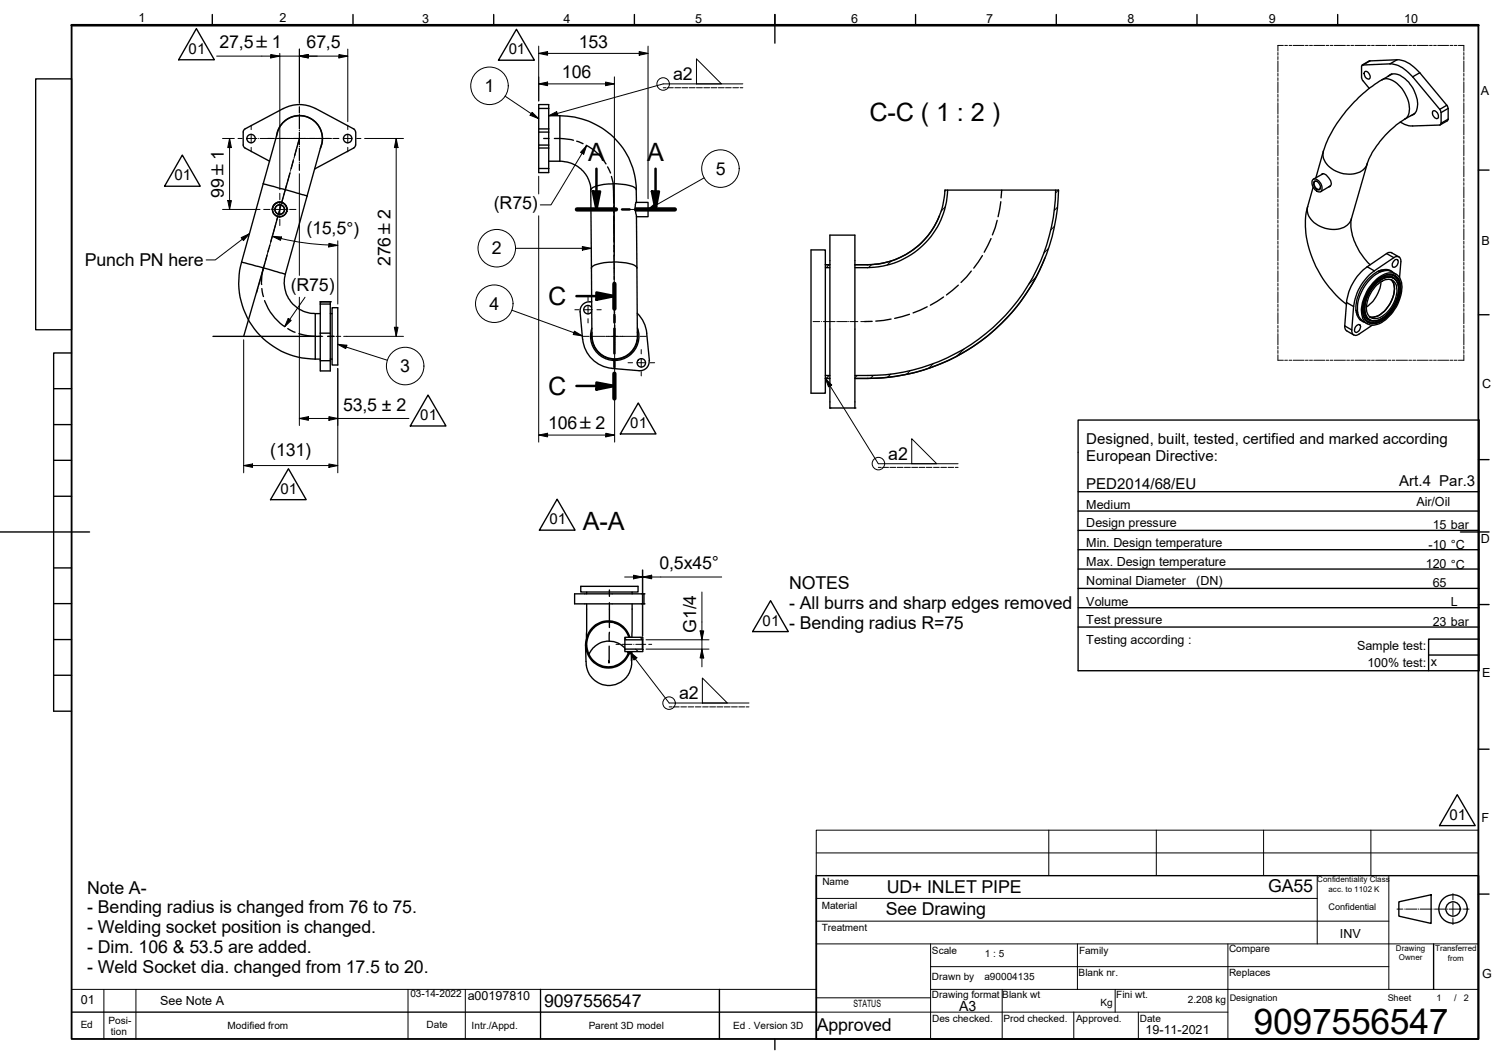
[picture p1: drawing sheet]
<svg xmlns="http://www.w3.org/2000/svg" width="420mm" height="297mm" viewBox="0 0 420 297" stroke-linecap="round" stroke-linejoin="round" font-family="sans-serif">
<!-- layer: Hatch -->
<g fill="none" stroke="#000" stroke-width=".28">
<path d="M264 57.8l-1.1 1.2M264.2 53.1l-.3 .4M295.4 57.8l-.9 1M295.7 53.1l-.8 .8M231.6 73.9l-.8 .8M239 73.9l-.2 .1M243.5 73.8l-.8 .9M249 72.8l-1.2 1.2M289.5 77.3l-2.1 2.1M292.9 69.4l-1.3 1.3M294.6 63.2l-1.1 1M269.4 97.3l-2.1 2.1"/>
<path d="M231.6 104.8l-.8 .8M239.5 104.8l-.7 .7M244 104.8l-.9 .8M248.9 104.4l-1 .9M254.3 103.4l-1.1 1.1M260.7 101.5l-1.2 1.3M165.5 175.7l-1.2 1.1M167.2 174l-1.4 1.4M172 173.7l-.3 .3M174.6 178.2l.4 .4M174.6 175.6l-.2 .2M178.8 177.9l.7 .7"/>
<path d="M164.1 181.5l-.2 .3M165.8 184.4l-.3 .2M168.7 186l-.3 .3M177.5 181.2l.8 .7"/>
</g>
<!-- layer: Visible Edges(Atlas Copco) -->
<g fill="none" stroke="#000" stroke-width=".38">
<path d="M380.6 18.1l1.9-1.1 7.8-.3a8.9 8.9 0 0 1 6.3 3.6l7.8 9.5 .1 3.7-.1 .2-2.1 1.1M381.3 20a1.33 1.33 0 0 1 1.2 .7 1.33 1.33 0 0 1 0 1.4 1.43 1.43 0 0 1-1.2-2.1zM77.2 38.1a6.4 6.4 0 0 1 8.2-5.6 6.4 6.4 0 0 1 4.1 9M79.2 30.3l-11 5.8-.3 .7v3.7M79.2 30.3a9.5 9.5 0 0 1 8.9 0M88.1 30.3l10.7 5.7 .4 .3 .1 .5M99.4 36.9v3.6M150.5 29.2h2.8v19h-2.8zM153.3 32.3a27 27 0 0 1 11.2 1.5 20.8 20.8 0 0 1 13.2 19.1l.1 3.5a6.2 6.2 0 0 0 0 4l.3 33.4M382.5 24.7l-1.9-2.4-.2-.5v-3.4l.2-.3 7.7-.3a8.9 8.9 0 0 1 6.4 3.6l7.6 9.3 .3 .7v3l-.4 .5-8.1 .3-1.7-.5-1.2-.6M387.7 21.3a3.2 3.2 0 0 1 4.3 .3 9.6 9.6 0 0 1 3.9 8.5l-.2 .9-.5 .7-1.1 .6M388.7 20.7v.1"/>
<path d="M388.9 20.7l-2.8 1.6a38.5 38.5 0 0 0-16.4 19.9l-2.1 7.4M395.1 31.7h.1M395.2 31.7l-2.8 1.6a26.2 26.2 0 0 0-10.4 12.4l-4.5 15.4a15.4 15.4 0 0 0 5.3 12.8M400.2 31.1a1.24 1.24 0 0 1 1.6 1.5v.2a.86 .86 0 0 1-.9 .2 .86 .86 0 0 1-.5-.7zM67.9 40.5l.2 .5 .4 .3 6.8 3.7M76.1 58.5a2.06 2.06 0 0 1 2-2.1 2.06 2.06 0 0 1 2.1 2.1M99.3 40.5l-.1 .5-.4 .3-10.9 5.9M153.3 45h3.1a8.5 8.5 0 0 1 8.6 8.1l.4 40.8M177.7 56.5h3.3v4h-3.2M264.7 53.1a22.5 22.5 0 0 1-22.4 21.6h-3.5M294.9 53.1a52.8 52.8 0 0 1-56.1 51.7M366.7 50.2a1.51 1.51 0 0 1 2.2 1 1.95 1.95 0 0 1 0 2.3 2.43 2.43 0 0 1-2.2-3.3z"/>
<path d="M366.8 52.2l-1.5 5.4a24.3 24.3 0 0 0 2.8 17.7 28.9 28.9 0 0 0 8.1 9.6M367.2 50.6a1.57 1.57 0 0 1 1.4 2.4 1.65 1.65 0 0 1-1.4-2.4zM368 50.7a.66 .66 0 0 0-.9 .1 .66 .66 0 0 0 .1 .9 1.14 1.14 0 0 0 1.5 1l.2-.4M369.2 48.7a1.04 1.04 0 0 1 1.6 .5 2.08 2.08 0 0 1 .8 2.7l-.4 .3M369.5 48.5l-.1 .1M369.6 48.5l-2.7 1.5M371.4 52.1h.1M371.6 51.9l-2.7 1.6M226.6 69.8h4v40h-4zM230.6 73.9h1.2M230.6 74.7h1.2M231.8 65.6h7v48.3h-7z"/>
<path d="M238.8 73.9h3.5M242.3 73.9a21.6 21.6 0 0 0 21.7-20.8h31.7a53.5 53.5 0 0 1-53.4 52.5M262.4 60.2a21.6 21.6 0 0 1-20.1 13.7M291.9 72a53.4 53.4 0 0 1-49.6 33.6M383.5 79a6.4 6.4 0 0 1 5.9-2.7 3.9 3.9 0 0 1 2.2 4.5 12.2 12.2 0 0 1-6.8 9.7 3.2 3.2 0 0 1-4.4-3.3 12.4 12.4 0 0 1 3.1-8.2zM384.6 79.6a3.9 3.9 0 0 1 4.5-1.3 4.3 4.3 0 0 1 .9 4.7 7.9 7.9 0 0 1-5.7 5.9 2.63 2.63 0 0 1-2.5-3.4 10 10 0 0 1 2.8-5.9zM385.1 75.7h.9M385.2 75.7l.4 .2M385.6 75.5l1 .1M388 75.4l.2 .2M388.6 78.1a5.2 5.2 0 0 1 0 6.1 7.4 7.4 0 0 1-5.1 4.4l-.8-.2M389.1 76.1a4 4 0 0 0-5.4 .5 12.1 12.1 0 0 0-4.7 10.9l.9 1.8 1.2 .6"/>
<path d="M389.2 77.6a3.8 3.8 0 0 1 1.5 4.2 10.1 10.1 0 0 1-6.1 7.7l-.9 .1-1.2-.4M389.4 72.9a.67 .67 0 0 1 1-.4 .67 .67 0 0 1 .1 1 .98 .98 0 0 1-1.5 .8l-.1-.7zM389.7 76.9a5.3 5.3 0 0 0-5.8 2.1 10.1 10.1 0 0 0-2.8 9.6l1.1 1.4M390 76.6a4.4 4.4 0 0 0-5.7 0 12 12 0 0 0-4.9 11.3l1.1 1.6 1.5 .9M390.8 71.7l-2.2-1.2h-.6l-6 4a14.6 14.6 0 0 0-5.8 9.9l-.5 7.2 .3 .7 2.2 1.2M391 77.6l.4-4.5a1.17 1.17 0 0 0-.6-1.4 1.17 1.17 0 0 0-1.4 .2l-5.5 3.7a14.6 14.6 0 0 0-5.8 10l-.5 6.5a1.19 1.19 0 0 0 .6 1.4 1.19 1.19 0 0 0 1.5-.2l3.6-2.5M89.5 87.6a9.3 9.3 0 0 1-7.7-2.7 9 9 0 0 1-2.1-8.3l10.1-36.2a6.4 6.4 0 0 0-4.4-7.9 6.4 6.4 0 0 0-7.9 4.5l-10 36.1a21.4 21.4 0 0 0 22 27.2M89.5 84.3h2.8v19.3h-2.8zM92.3 87.6h.5M92.8 85.9h1.6v16h-1.6zM162.1 87l.7 7.7M162.8 94.7a9 9 0 0 0 8.1 8.1"/>
<path d="M165.3 85.8a1.17 1.17 0 0 0-1.8-.3 1.17 1.17 0 0 0 0 1.8 1.17 1.17 0 0 0 1.8-.3M165.3 84.3a2.68 2.68 0 0 0-3.2 2.8M178 87.5a9 9 0 0 1 2.7 5.5l.7 7.7M178.1 93.8a6.3 6.3 0 0 1-6.3 6.4 6.3 6.3 0 0 1-6.4-6.3M178.1 92.7a6.4 6.4 0 0 1-6.3 7.6 6.4 6.4 0 0 1-6.4-7.5M178.1 91.5a6.8 6.8 0 0 1-6.3 9.1 6.8 6.8 0 0 1-6.4-9M378.8 86.6l.5 .7M378.8 91a.67 .67 0 0 1 1-.4 .67 .67 0 0 1 .2 1.1 1.04 1.04 0 0 1-1.5 .9v-1zM378.8 86.7l.4 .2M378.9 87.2l.6 .7M380 89.3h.3M92.3 100.3h.5"/>
<path d="M181.3 100.7a2.57 2.57 0 0 1-2.7 2.8l-7.7-.6M230.6 104.8h1.2M230.6 105.6h1.2M238.8 105.6h3.5M160.5 165.8h19.4v2.8h-19.4zM162.2 163.7h16v1.6h-16zM163.9 168.6l-.1 9.4M163.9 165.3v.5M165.4 175.4a6.2 6.2 0 0 1 10.6 2.4h-.4a6.1 6.1 0 0 0-7.8-3.8 6.1 6.1 0 0 0-3.5 8 5.9 5.9 0 0 0 5.7 4.2 5.9 5.9 0 0 0 5.6-4.2h.4a6.4 6.4 0 0 1-8.5 4 6.4 6.4 0 0 1-3.3-8.8zM174.6 177.9h5v.6l-5 .1zM174.6 178.6v2.6M175.6 177.8v.1"/>
<path d="M176 177.8v.1M176.6 168.6l-.1 9.3M176.6 165.3v.5M179.5 178.6v2.6M179.6 178.5v2.8M163.6 180.1l.2 5.8a6.4 6.4 0 0 0 7.3 5.4 6.4 6.4 0 0 0 5.4-7.2v-2.2M174.6 181.2h4.9l.1 .7h-5zM174.6 181a6 6 0 0 0-10.1 1.7M175.3 181.9l.2 .5M175.7 181.9l-.1 .1M176 181.9v.1M176.3 181.9l.1 2.6"/>
<circle cx="70.1" cy="38.7" r="1.17"/>
<circle cx="97.1" cy="38.7" r="1.17"/>
<circle cx="78.1" cy="58.5" r="2"/>
<circle cx="78.1" cy="58.5" r="1.3"/>
<circle cx="78.1" cy="58.5" r="1.37"/>
<circle cx="78.2" cy="58.4" r="2.06"/>
<circle cx="179.2" cy="101.3" r="1.17"/>
</g>
<!-- layer: Visible Tangent Edges(Atlas Copco) -->
<g fill="none" stroke="#000" stroke-width=".38">
<path d="M382.7 17l-2 1.1M390.3 16.7l-2 1.1M150.5 30.3h2.8M150.5 36h2.8M150.5 36.9h2.8M156.4 32.3v12.7M386.1 22.3a4.4 4.4 0 0 1 5.1 1.9 8.1 8.1 0 0 1 2.1 8.2l-.9 .9M396.6 20.3l-1.9 1.1M404.2 29.4l-2 1.1M404.6 33.3l-2 1.1M404.6 30.3l-2 1.1M73.5 51.3l12.3 3.4"/>
<path d="M150.5 47h2.8M150.5 40.5h2.8M150.5 41.3h2.8M177.7 52.9a2.73 2.73 0 0 0-2.4-1.2 16.6 16.6 0 0 0-9.9 .8l-.4 .6M365.3 57.6a5.2 5.2 0 0 0 3.6 5.6 6.7 6.7 0 0 0 8.2-1.1l.4-1M369.7 42.2a5.2 5.2 0 0 0 3.6 5.6 7.1 7.1 0 0 0 7.9-.8l.8-1.3M67.5 73.1l12.2 3.5M177.9 74.8a2.73 2.73 0 0 0-2.4-1.3 16.7 16.7 0 0 0-10 .8l-.3 .6M382 74.5l1.9 1.1M383.5 79.4a5.9 5.9 0 0 1 5.7-2.6 3.6 3.6 0 0 1 2.1 4.3 11.5 11.5 0 0 1-6.3 9 3.1 3.1 0 0 1-4.3-3.3 11.5 11.5 0 0 1 2.8-7.4zM384.3 79.4a4.4 4.4 0 0 1 5.1-1.6 4.5 4.5 0 0 1 1.1 4.9 9.6 9.6 0 0 1-5.8 6.8 2.57 2.57 0 0 1-3.4-2.8 10 10 0 0 1 3-7.3zM385.8 78.7a9.5 9.5 0 0 1-4.1 7"/>
<path d="M387.3 70.8l2.1 1.1M388.1 76.6a3.4 3.4 0 0 1 2.7 4.5l-.2 1.2-.7 2.1M389.2 77.6a4.2 4.2 0 0 0-4.8 1.3 10 10 0 0 0-3.2 8.5l.6 1.2 .7 .6M389.3 77.6a4.6 4.6 0 0 0-5.2 2 9.2 9.2 0 0 0-2.6 8.3l.5 .8 .7 .6M389.6 76.9a4.6 4.6 0 0 1 1.4 4.9 11 11 0 0 1-6.6 8.3l-1 .1-1.3-.3M389.7 76.9a4.4 4.4 0 0 1 1.5 4.9 11 11 0 0 1-6.7 8.4l-1.5 .1-.8-.3M390.1 78.5a2.69 2.69 0 0 0-3.8-1.2l-2.1 1.4-1.3 1.6M88.1 87.6v12.7M89.5 93h2.8M89.5 84.9h2.8M89.5 84.3h2.8M375.7 91l1.9 1.1"/>
<path d="M376.2 84.4l1.9 1.2M381.7 82.3a6.2 6.2 0 0 0 .1 6.6l1 .6 .9 .1M388.7 86.4a6.7 6.7 0 0 1-5.9 3.5l-.8-.3-.9-.9M89.5 100.7h2.8"/>
</g>
<!-- layer: Visible Edges(Atlas Copco) -->
<g fill="#000">
<circle cx="89.5" cy="84.3" r=".19"/>
<circle cx="92.3" cy="84.3" r=".19"/>
<circle cx="231.8" cy="113.9" r=".19"/>
<circle cx="238.8" cy="113.9" r=".19"/>
<circle cx="179.9" cy="168.6" r=".19"/>
<circle cx="179.9" cy="165.8" r=".19"/>
</g>
<!-- layer: Section View Lines(Atlas Copco) -->
<g fill="none" stroke="#000" stroke-width=".7">
<path d="M161.2 58.5h10.9M165.6 53.5h2l-1 5zM166.6 47.1v11.4M173.8 58.5h2.1M177.7 58.5h10.8M182.1 53.5h2l-1 5zM183.1 47.1v11.4M171.6 79.2v7M161 82.7h10.6M166.6 81.6l5 1.1-5 1zM171.6 87.9v2.1M171.6 91.7v7"/>
<path d="M161 107.7h10.6M166.6 106.8l5 .9-5 1.1zM171.6 100.4v2.1M171.6 104.3v6.9"/>
</g>
<path d="M161.2 58.5h10.9M177.7 58.5h10.8M171.6 79.2v7M171.6 104.3v6.9" fill="none" stroke="#000" stroke-width="1.2"/>
<g fill="#000">
<path d="M165.6 53.5h2l-1 5z" fill-rule="evenodd"/>
<path d="M182.1 53.5h2l-1 5z" fill-rule="evenodd"/>
<path d="M166.6 81.6l5 1.1-5 1z" fill-rule="evenodd"/>
<path d="M166.6 106.8l5 .9-5 1.1z" fill-rule="evenodd"/>
</g>
<!-- layer: 3D Sketch Geometry(Atlas Copco) -->
<g fill="none" stroke="#000" stroke-width=".38">
<path d="M83.6 38.7l-1.3 4.8M151.9 38.7h1.5M154.9 38.7h2.6l2.7 .5M161.1 39.4l1.8 .7M78.4 57.6l-.5 1.8M81 48.2l-2.3 8.4M82 44.6l-.7 2.4M163.8 40.6a14.3 14.3 0 0 1 5.5 5.2M169.7 46.6l.9 1.7M170.8 49.3l.2 .7a26.3 26.3 0 0 1 .4 6.6M171.4 57.6v1.8M74.6 71.2a23.9 23.9 0 0 0-1.6 7.8l.1 .4"/>
<path d="M75.4 68.5l-.5 1.8M77.7 60.3l-2.1 7.2M171.4 60.3l.1 7.2M171.5 71.2l.1 6.8M171.5 68.5v1.8M171.6 78.8v1.6M73.2 80.6l.4 2.2M73.9 83.9a15.4 15.4 0 0 0 5.5 7.2M80.4 91.7l2 1.1M83.5 93.1l2.4 .6 3.9 .2M91.6 93.9h1.7M171.6 81.2v6.4"/>
<path d="M171.7 88.3v1.6M171.7 90.7v3.2M170.2 168.3v6.9M170.2 176.5v2.6M170.2 164.7v1.8M170.2 180.4l-.1 4.6v-.5"/>
</g>
<!-- layer: Sketch Geometry(Atlas Copco) -->
<g fill="none" stroke="#000" stroke-width=".38">
<path d="M54.9 8l5 8.7h-10zM59.3 4v3M98.6 4v3M137.9 4v3M144.3 8.2l5 8.6h-10zM177.2 4v3M216.5 4v8.1M255.8 4v3M295.1 4v3M334.4 4v3M373.7 4v3M10 22h10v70.1h-10z"/>
<path d="M50.9 43.3l5 8.7h-9.9zM279.6 56.3l-.8 4.2M279.8 53.1l-.1 2.1M413 47.5h3M73.6 74.9l-5.5 19M267.7 79.6l-3.3 2.7M271.3 75.7l-2.8 3.2M274.4 71.4l-2.4 3.5M276.9 66.6l-1.9 3.8M278.6 61.5l-1.4 4.1M20 98.5h-5v100.1h5M59.5 93.9h28.6"/>
<path d="M243.6 89.7l-2.1 .1M248.9 89.1l-4.2 .5M254.1 87.7l-4.2 1.2M259 85.6l-3.9 1.8M263.6 82.9l-3.7 2.3M413 87.9h3M15 108.5h5M15 118.5h5M119.6 110.3l5 8.6h-10zM178.3 112.5l5 8.6h-10zM301.2 117.3h112v69.9h-112zM15 128.5h5"/>
<path d="M15 138.5h5M80.6 130.9l4.9 8.6h-9.9zM155.6 139.4l5.1 8.6h-10zM301.2 137.3h112M413 128.3h3M0 148.5h25M15 158.5h5M301.2 158.9h112M301.2 153.5h112M301.2 148.1h112M301.2 142.7h112M408 148.5h8"/>
<path d="M15 178.5h5M15 168.5h5M215.3 167.7l4.9 8.6h-10zM301.2 175.1h112M301.2 169.7h112M301.2 164.3h112M413 168.8h3M413.2 178.4h-14.1v8.8M15 188.5h5M399.1 182.9h14.1M413 209.2h3M407.1 221.9l5 8.6h-10z"/>
<path d="M228 244.5h185M390.8 251.8l9-2v8l-9-2zM409.9 253.8a4 4 0 0 0-5.7-3.6 4 4 0 0 0-.7 6.7 4 4 0 0 0 6.3-2.3l.1-.8M413 249.6h3M151 276.2v13.9M201 276.2v13.9M400.5 263.5v12.7M20 282.6h208M216.5 290.1v2.9"/>
<circle cx="405.9" cy="253.8" r="2"/>
</g>
<g fill="none" stroke="#000" stroke-width=".28">
<path d="M228 238.1h185M293 231.8v12.7M323 231.8v12.7M353 231.8v12.7M383 231.8v12.7M228 244.5v-12.7h185v12.7M228 257.2h160M228 250.8h140M368 244.5v19M388 244.5v31.7M20 276.2h208M29 276.2v13.9"/>
<path d="M38 276.2v13.9M114 276.2v13.9M130 276.2v13.9M228 278.6h32M228 263.5h185M260 263.5v26.6M260 276.2h153M260 269.9h128M280 276.2v13.9M301 263.5v12.7M311.5 276.2v6.4M343 263.5v26.6"/>
<path d="M228 282.6h115M300 282.6v7.5M318 282.6v7.4"/>
</g>
<path d="M20 7h393v283.1h-393zM228 244.5v45.6h185v-45.6" fill="none" stroke="#000" stroke-width=".51"/>
<!-- layer: Centerline(Atlas Copco) -->
<g fill="none" stroke="#000" stroke-width=".28">
<path d="M83.4 39.6l-.3 1.3M78 58.9l-.8 2.8M78.2 58.5h.1M79.1 55.2l-.9 2.9M79.2 54.8h.1M80 51.7l-.8 2.8M80.1 51.3v.1M81 48.4l-.7 2.6M81.1 47.9v.1M81.9 45l-.7 2.6M82 44.6v.1M82.8 41.6l-.7 2.6"/>
<path d="M82.9 41.3h.1M171.4 54.3v.8M171.4 55.9v2.3M171.4 58.5v.1M171.4 59v2.8M173.5 58.5h.9M175.3 58.5h2.8M178.5 58.5h.1M179.1 58.5h2.8M182.8 58.5h.8M72.2 80l-.1 .1M73 76.9l-.7 2.8"/>
<path d="M73.2 76.6h-.1M74 73.5l-.8 2.7M74.1 73v.1M75 69.8l-.8 2.8M75.1 69.4v.1M76 66.2l-.8 2.8M76.1 65.7v.1M77 62.5l-.7 2.9M77.2 62.1v.1M171.4 62.6l.1 2.8M171.4 62.2h.1M171.5 69.8l.1 2.9"/>
<path d="M171.5 65.8h.1M171.5 66.2v2.8M171.5 69.4v.1M171.6 73v.1M171.6 73.5v2.8M171.6 76.7v.1M171.6 77.1v3M72.1 80.4l-.4 1.4M88.9 93.9h1.3M91.5 93.9h1.8M93.9 93.9h1.3M96 93.9h.8"/>
<path d="M171.6 80.5v.1M171.6 80.9v3M171.6 84.3h.1M171.6 84.7v2.9M171.6 88v.1M171.7 88.4v1.5M227.1 89.8h1.9M229.4 89.8h.1M230 89.8h3.2M233.6 89.8h.1M233.9 89.8h2.8M237 89.8h.1"/>
<path d="M237.4 89.8h2.2M240.5 89.8h.9M172.1 179.9h.8M173.7 179.9h2.8M177 179.9h.1M177.6 179.9h2.8M181.2 179.9h.9M390.3 253.8h1.6M392.2 253.8h.1M392.7 253.8h3.2M396.2 253.8h.2M396.7 253.8h3.2"/>
<path d="M400.3 253.8h.1M400.7 253.8h3.2M404.4 253.8h.1M404.8 253.8h3.2M405.9 249.5v1.7M405.9 251.6v.1M405.9 252.1v3.4M405.9 255.9v.1M405.9 256.4v1.7M408.4 253.8h.1M408.8 253.8h1.6"/>
</g>
<!-- layer: Sketch Geometry(Atlas Copco) -->
<path d="M20 7h393" fill="none" stroke="#000" stroke-width=".7"/>
<!-- layer: Phantom Lines(Atlas Copco) -->
<g fill="none" stroke="#000" stroke-width=".28">
<path d="M357 14.7v.7M357 15.8v.8M357 17v3.1M358.5 12.7h-1.5v1.6M358.9 12.7h.8M360.1 12.7h.8M361.3 12.7h3M364.7 12.7h.7M365.8 12.7h.8M367 12.7h3.1M370.5 12.7h.7M371.6 12.7h.8"/>
<path d="M372.7 12.7h3.2M376.2 12.7h.8M377.4 12.7h.7M378.5 12.7h3.1M382 12.7h.8M383.2 12.7h.7M384.3 12.7h3.1M387.8 12.7h.8M388.9 12.7h.8M390.1 12.7h3.1M393.6 12.7h.7M394.7 12.7h.8"/>
<path d="M395.9 12.7h3.1M399.4 12.7h.7M400.5 12.7h.8M401.6 12.7h3.1M405.1 12.7h.8M406.3 12.7h.7M407.4 12.7h1.5v1.6M408.9 14.7v.7M408.9 15.8v.8M408.9 17v3.1M357 20.5v.8M357 21.7v.8"/>
<path d="M357 22.8v3.2M357 26.3v.9M357 27.5v.8M357 28.7v3.2M357 32.2v.8M357 33.4v.7M357 34.6v3.1M357 38.1v.7M357 39.2v.9M408.9 20.5v.8M408.9 21.7v.8M408.9 22.8v3.2"/>
<path d="M408.9 26.3v.9M408.9 27.5v.8M408.9 28.7v3.2M408.9 32.2v.8M408.9 33.4v.7M408.9 34.6v3.1M408.9 38.1v.7M408.9 39.2v.9M357 40.4v3.1M357 43.9v.9M357 45.1v.8M357 46.3v3.1"/>
<path d="M357 49.8v.8M357 51v.7M357 52.1v3.2M357 55.7v.7M357 56.8v.8M357 58v3.1M408.9 40.4v3.1M408.9 43.9v.9M408.9 45.1v.8M408.9 46.3v3.1M408.9 49.8v.8M408.9 51v.7"/>
<path d="M408.9 52.1v3.2M408.9 55.7v.7M408.9 56.8v.8M408.9 58v3.1M357 61.5v.8M357 62.7v.8M357 63.9v3.1M357 67.4v.8M357 68.6v.7M357 69.7v3.2M357 73.3v.7M357 74.4v.8"/>
<path d="M357 75.6v3.1M357 79.1v.8M408.9 61.5v.8M408.9 62.7v.8M408.9 63.9v3.1M408.9 67.4v.8M408.9 68.6v.7M408.9 69.7v3.2M408.9 73.3v.7M408.9 74.4v.8M408.9 75.6v3.1M408.9 79.1v.8"/>
<path d="M357 80.2v.9M357 81.5v3.1M357 84.9v.9M357 86.2v.7M357 87.3v3.1M357 90.9v.7M357 92v.8M357 93.1v3.2M357 96.7v.8M357 97.8v.9M357 99v1.6h1.5M408.9 99v1.6h-1.5"/>
<path d="M408.9 80.2v.9M408.9 81.5v3.1M408.9 84.9v.9M408.9 86.2v.7M408.9 87.3v3.1M408.9 90.9v.7M408.9 92v.8M408.9 93.1v3.2M408.9 96.7v.8M408.9 97.8v.9M358.9 100.6h.8M360.1 100.6h.8"/>
<path d="M361.3 100.6h3M364.7 100.6h.7M365.8 100.6h.8M367 100.6h3.1M370.5 100.6h.7M371.6 100.6h.8M372.7 100.6h3.2M376.2 100.6h.8M377.4 100.6h.7M378.5 100.6h3.1M382 100.6h.8M383.2 100.6h.7"/>
<path d="M384.3 100.6h3.1M387.8 100.6h.8M388.9 100.6h.8M390.1 100.6h3.1M393.6 100.6h.7M394.7 100.6h.8M395.9 100.6h3.1M399.4 100.6h.7M400.5 100.6h.8M401.6 100.6h3.1M405.1 100.6h.8M406.3 100.6h.7"/>
</g>
<!-- layer: Balloon(Atlas Copco) -->
<g fill="none" stroke="#000" stroke-width=".28">
<path d="M141.1 26.8l9.4 6.3M148.7 31.4l1.8 1.7-2.4-.9zM181.2 58.3l1.8-1.5 .5 .9-2.1 .6M196.7 49.6l-15.5 8.7M144 69.3h21.2M162.7 68.8l2.5 .5-2.5 .5zM94.4 96.1l2.5 .3-.3 .9zM94.4 96.1l13.8 4.5M143 86.6l19.7 7.2M160.5 92.4l2.2 1.4-2.6-.4z"/>
<circle cx="136.7" cy="24" r="5.2"/>
<circle cx="201.3" cy="47.1" r="5.2"/>
<circle cx="138.8" cy="69.3" r="5.2"/>
<circle cx="138.1" cy="84.8" r="5.2"/>
<circle cx="113.2" cy="102.2" r="5.2"/>
</g>
<g fill="#000">
<path d="M148.7 31.4l1.8 1.7-2.4-.9z" fill-rule="evenodd"/>
<path d="M181 58.5l2-1.7 .5 .9z" fill-rule="evenodd"/>
<path d="M162.7 68.8l2.5 .5-2.5 .5z" fill-rule="evenodd"/>
<path d="M94.4 96.1l2.5 .3-.3 .9z" fill-rule="evenodd"/>
<path d="M160.5 92.4l2.2 1.4-2.6-.4z" fill-rule="evenodd"/>
</g>
<!-- layer: Center Mark(Atlas Copco) -->
<g fill="none" stroke="#000" stroke-width=".28">
<path d="M66.5 38.7h1.2M68.9 38.7h2.9M70.2 35v1.2M70.2 37.5v2.4M72.1 38.7h.1M72.6 38.7h3.9M76.7 38.7h15.8M83.6 29.8v1.7M83.6 32v.1M83.6 32.5v3.5M83.6 36.4v.1M83.6 36.9v3.5"/>
<path d="M93 38.7h1.7M95.9 38.7h2.5M97.2 35v1.2M97.2 37.5v2.4M99.6 38.7h1.2M70.2 41.1v1.3M73.7 58.5h1.7M75.9 58.5h.1M76.4 58.5h3.5M78.2 54v1.7M78.2 56.2h.1M78.2 56.7v3.5"/>
<path d="M80.4 58.5h.1M80.9 58.5h1.8M83.6 40.9h.1M83.6 41.4v3.4M83.6 45.3h.1M83.6 45.8v1.7M97.2 41.1v1.3M78.2 60.7v.1M78.2 61.2v1.8M160.6 86.5h1.2M162.9 93.9h1.7M163.1 86.5h2.4"/>
<path d="M164.3 82.8v1.2M164.3 85.3v2.4M164.3 88.9v1.3M165 93.9h.1M165.5 93.9h3.5M166.8 86.5h1.2M169.2 93.9h5M171.7 85v1.8M171.7 87.2v.1M171.7 87.7v3.5M171.7 91.4v5M171.7 96.6v3.5"/>
<path d="M174.4 93.9h3.5M178.3 93.9h.1M178.8 93.9h1.8M179.1 97.6v1.2M171.7 100.5v.1M171.7 101v1.7M175.5 101.3h1.2M177.9 101.3h2.5M179.1 100.1v2.4M179.1 103.7v1.3M181.6 101.3h1.3"/>
</g>
<!-- layer: Dimensions(Atlas Copco) -->
<g fill="none" stroke="#000" stroke-width=".28">
<path d="M60.5 15.7h36.7M75.6 15.2l2.6 .5-2.6 .5zM78.2 14.9v23.7M83.6 15.7l2.6-.5v1zM83.6 13.7v15.1M94.7 15.2l2.5 .5-2.5 .5zM97.2 13.7v20.3M150.5 14.9l2.5-.5v1zM150.5 12.9v15.3M150.5 14.9h30.5M178.6 14.4l2.4 .5-2.4 .5zM181 12.9v42.6"/>
<path d="M62.2 38.7h3.3M64.1 38.7l.5 2.5h-1zM64.1 38.7v19.8M78.2 38.8v14.1M101.9 38.7h10.8M110.7 38.7l.5 2.5h-1zM110.7 38.7v55.2M150.5 23.4l2.5-.5v1zM150.5 23.4h21.1M169.2 22.9l2.4 .5-2.4 .5zM171.6 21.4v50.1M62.2 58.5h10.4"/>
<path d="M63.6 56h1l-.5 2.5zM83.6 48.5v28.4M150.5 49.2v5M163.9 40.6l-.8 2.4-.9-.5zM163.9 40.6l-10 16.6h-3M76.1 66l2.5 .2-.2 .9zM76.1 66l2.4 .6M78.5 66.6l6.6 1.2 6.7 .6M91.9 67.9l2.5 .6-2.6 .4zM91.9 68.4l2.5 .1M94.4 67.2v17.7M150.5 60.2v63.2"/>
<path d="M68.1 94.9v37.1M80.5 88.9l.8 .6-1.8 1.7zM83.6 83v35.8M85.2 83l-5.7 8.2M96.8 93.9h15.9M110.2 91.4h1l-.5 2.5zM83.6 116.8l2.6-.5v1zM83.6 116.8h30.6M91.9 116.3l2.5 .5-2.5 .5zM94.4 102.9v29.1M171.7 102.7v20.7M68.1 130l2.4-.5v1z"/>
<path d="M68.1 130h26.3M91.9 129.5l2.5 .5-2.5 .5zM150.5 121.5l2.5-.5v1zM150.5 121.5h21.2M169.2 121l2.5 .5-2.5 .5zM179.5 159.1v18.6M179.6 159.1v18.4M174.5 161.1h27.1M177 160.6l2.5 .5-2.5 .5zM179.6 161.1l2.5-.5v1zM180.5 178.6h17.6M195.6 176.1h1l-.5 2.5z"/>
<path d="M196.1 165.3v20.9M180.5 181.2h17.6M196.1 181.2l.5 2.5h-1z"/>
</g>
<g fill="#000">
<path d="M75.6 15.2l2.6 .5-2.6 .5z" fill-rule="evenodd"/>
<path d="M83.6 15.7l2.6-.5v1z" fill-rule="evenodd"/>
<path d="M83.6 15.7l2.6-.5v1z" fill-rule="evenodd"/>
<path d="M94.7 15.2l2.5 .5-2.5 .5z" fill-rule="evenodd"/>
<path d="M150.5 14.9l2.5-.5v1z" fill-rule="evenodd"/>
<path d="M178.6 14.4l2.4 .5-2.4 .5z" fill-rule="evenodd"/>
<path d="M150.5 23.4l2.5-.5v1z" fill-rule="evenodd"/>
<path d="M169.2 22.9l2.4 .5-2.4 .5z" fill-rule="evenodd"/>
<path d="M63.6 56h1l-.5 2.5z" fill-rule="evenodd"/>
<path d="M64.1 38.7l.5 2.5h-1z" fill-rule="evenodd"/>
<path d="M110.7 38.7l.5 2.5h-1z" fill-rule="evenodd"/>
<path d="M163.9 40.6l-.8 2.4-.9-.5z" fill-rule="evenodd"/>
<path d="M76.1 66l2.5 .2-.2 .9z" fill-rule="evenodd"/>
<path d="M91.9 67.9l2.5 .6-2.6 .4z" fill-rule="evenodd"/>
<path d="M80.5 88.9l.8 .6-1.8 1.7z" fill-rule="evenodd"/>
<path d="M110.2 91.4h1l-.5 2.5z" fill-rule="evenodd"/>
<path d="M83.6 116.8l2.6-.5v1z" fill-rule="evenodd"/>
<path d="M91.9 116.3l2.5 .5-2.5 .5z" fill-rule="evenodd"/>
<path d="M68.1 130l2.4-.5v1z" fill-rule="evenodd"/>
<path d="M91.9 129.5l2.5 .5-2.5 .5z" fill-rule="evenodd"/>
<path d="M150.5 121.5l2.5-.5v1z" fill-rule="evenodd"/>
<path d="M169.2 121l2.5 .5-2.5 .5z" fill-rule="evenodd"/>
<path d="M177 160.6l2.5 .5-2.5 .5z" fill-rule="evenodd"/>
<path d="M179.6 161.1l2.5-.5v1z" fill-rule="evenodd"/>
<path d="M195.6 176.1h1l-.5 2.5z" fill-rule="evenodd"/>
<path d="M196.1 181.2l.5 2.5h-1z" fill-rule="evenodd"/>
</g>
<!-- layer: Symbols(Atlas Copco) -->
<g fill="none" stroke="#000" stroke-width=".28">
<path d="M194.6 16.4l6.9 7h-6.9zM153.3 32.3l2.2-1.1 .3 .9zM185.3 24.5h.8M186.5 24.5h1.6M188.5 24.5h1.6M190.5 24.5h1.7M192.5 24.5h1.7M194.6 24.5h1.6M196.6 24.5h1.6M198.6 24.5h1.7M200.7 24.5h1.6M202.7 24.5h1.6"/>
<path d="M204.7 24.5h1.6M206.8 24.5h.7M207.5 23.4h-22.2l-32 8.9M67.4 66.3l2.3-1-1.7 1.9zM69.7 65.3l-9.6 7.3h-2.5M230.6 105.6l1.7 1.9-.8 .5zM230.6 105.6l14.8 23.9h22.3M245.4 130.5h.8M246.6 130.5h1.6M248.6 130.5h1.7M250.6 130.5h1.7M252.7 130.5h1.6"/>
<path d="M254.7 122.5l7 7h-7zM254.7 130.5h1.6M256.7 130.5h1.7M258.8 130.5h1.5M260.8 130.5h1.6M262.8 130.5h1.6M264.9 130.5h1.5M266.9 130.5h.8M176 182l1.9 1.6-.8 .7zM176 182l10.9 14.3h22.3M186.9 197.3h.9M188.2 197.3h1.5"/>
<path d="M190.2 197.3h1.6M192.2 197.3h1.6M194.2 197.3h1.6M196.2 189.3l7 7h-7zM196.3 197.3h1.6M198.2 197.3h1.7M200.3 197.3h1.6M202.3 197.3h1.7M204.3 197.3h1.7M206.4 197.3h1.6M208.4 197.3h.8"/>
<circle cx="185.3" cy="23.4" r="1.75"/>
<circle cx="245.4" cy="129.4" r="1.75"/>
<circle cx="186.9" cy="196.3" r="1.75"/>
</g>
<g fill="#000">
<path d="M153.3 32.3l2.2-1.1 .3 .9z" fill-rule="evenodd"/>
<path d="M67.4 66.3l2.3-1-1.7 1.9z" fill-rule="evenodd"/>
<path d="M230.6 105.6l1.7 1.9-.8 .5z" fill-rule="evenodd"/>
<path d="M176 182l1.9 1.6-.8 .7z" fill-rule="evenodd"/>
</g>
<text font-size="9.9" x="350.2" y="288.6">9097556547</text>
<g font-size="7">
<text x="242.9" y="33.9">C-C ( 1 : 2 )</text>
<text x="164.3" y="44.9">A</text>
<text x="180.8" y="44.9">A</text>
<text x="153.1" y="85.2">C</text>
<text x="153.1" y="110.3">C</text>
<text x="162.8" y="147.9">A-A</text>
</g>
<g font-size="5">
<text x="61.3" y="13.5">27,5 ±1</text>
<text x="85.7" y="13.5">67,5</text>
<text x="161.7" y="13.3">153</text>
<text x="157" y="21.8">106</text>
<text x="188.1" y="22.3">a2</text>
<text x="135.4" y="25.7">1</text>
<text x="200" y="48.8">5</text>
<text x="62.5" y="55.2" transform="rotate(-90 62.5 55.2)">99 ±1</text>
<text x="138" y="58.5">(R75)</text>
<text x="85.6" y="65.3" transform="rotate(1 85.6 65.3)">(15,5°</text>
<text x="98.7" y="65.6" transform="rotate(1 98.7 65.6)">)</text>
<text x="137.4" y="71">2</text>
<text x="23.7" y="74.3">Punch PN here</text>
<text x="109.1" y="74.3" transform="rotate(-90 109.1 74.3)">276 ±2</text>
<text x="81.2" y="81.2">(R75)</text>
<text x="136.7" y="86.5">4</text>
<text x="111.8" y="103.9">3</text>
<text x="95.8" y="114.6">53,5 ± 2</text>
<text x="153.1" y="119.9">106 ±2</text>
<text x="75.5" y="127.4">(131)</text>
<text x="248.2" y="128.3">a2</text>
<text x="184.2" y="158.9">0,5x45°</text>
<text x="220.5" y="164.5">NOTES</text>
<text x="220.5" y="170">- All burrs and sharp edges removed</text>
<text x="194.5" y="176.6" transform="rotate(-90 194.5 176.6)">G1/4</text>
<text x="220.5" y="175.5">- Bending radius R=75</text>
<text x="189.7" y="195.2">a2</text>
<text x="24.3" y="249.5">Note A-</text>
<text x="247.7" y="249.4">UD+ INLET PIPE</text>
<text x="354.3" y="249.1">GA55</text>
<text x="24.3" y="255">- Bending radius is changed from 76 to 75.</text>
<text x="247.5" y="255.3">See Drawing</text>
<text x="24.3" y="260.5">- Welding socket position is changed.</text>
<text x="24.3" y="266.1">- Dim. 106 &amp; 53.5 are added.</text>
<text x="24.3" y="271.5">- Weld Socket dia. changed from 17.5 to 20.</text>
<text x="152" y="281.2">9097556547</text>
<text x="228.2" y="288">Approved</text>
</g>
<g font-size="4.2">
<text x="52.7" y="15">01</text>
<text x="142.1" y="15.2">01</text>
<text x="48.8" y="50.3">01</text>
<text x="117.4" y="117.3">01</text>
<text x="176.1" y="119.5">01</text>
<text x="303.5" y="124.1">Designed, built, tested, certified and marked according</text>
<text x="303.5" y="128.8">European Directive:</text>
<text x="78.4" y="137.8">01</text>
<text x="303.5" y="136.4">PED2014/68/EU</text>
<text x="390.9" y="135.7">Art.4 Par.3</text>
<text x="153.5" y="146.4">01</text>
<text x="213" y="174.7">01</text>
<text x="404.9" y="228.8">01</text>
</g>
<text font-size="3.9" x="268" y="282.2">A3</text>
<g font-size="3.5">
<text x="38.7" y="6.2">1</text>
<text x="78.1" y="6.1">2</text>
<text x="118" y="6.5">3</text>
<text x="157.4" y="6.4">4</text>
<text x="194.2" y="6.5">5</text>
<text x="237.7" y="6.4">6</text>
<text x="275.5" y="6.3">7</text>
<text x="315" y="6.4">8</text>
<text x="354.5" y="6.4">9</text>
<text x="392.3" y="6.4">10</text>
<text x="413.7" y="26.5">A</text>
<text x="413.8" y="68.4">B</text>
<text x="414" y="108.4">C</text>
<text x="303.5" y="142.2">Medium</text>
<text x="395.7" y="141.3">Air/Oil</text>
<text x="303.5" y="147.2">Design pressure</text>
<text x="400.2" y="147.7">15 bar</text>
<text x="303.5" y="152.6">Min. Design temperature</text>
<text x="399.1" y="153.2">-10 °C</text>
<text x="413.7" y="151.5">D</text>
<text x="303.5" y="158.1">Max. Design temperature</text>
<text x="398.3" y="158.5">120 °C</text>
<text x="303.5" y="163.4">Nominal Diameter</text>
<text x="334.2" y="163.4">(DN)</text>
<text x="400.2" y="163.9">65</text>
<text x="303.5" y="169.1">Volume</text>
<text x="405.3" y="169.1">L</text>
<text x="303.5" y="174.3">Test pressure</text>
<text x="303.5" y="179.8">Testing according :</text>
<text x="400.2" y="174.8">23 bar</text>
<text x="379.1" y="181.5">Sample test:</text>
<text x="399.7" y="186">x</text>
<text x="382" y="186.3">100% test:</text>
<text x="414" y="189">E</text>
<text x="413.8" y="229.3">F</text>
<text x="374.3" y="262">INV</text>
<text x="414" y="273.2">G</text>
<text x="22.5" y="280.3">01</text>
<text x="44.7" y="280.6">See Note A</text>
<text x="130.7" y="279.2">a00197810</text>
<text x="320" y="288.7">19-11-2021</text>
</g>
<g font-size="2.8">
<text x="229.7" y="247">Name</text>
<text x="229.6" y="253.7">Material</text>
<text x="229.6" y="259.9">Treatment</text>
<text x="260.3" y="266.2">Scale</text>
<text x="275.1" y="267.1">1 : 5</text>
<text x="301.4" y="266.2">Family</text>
<text x="343.3" y="265.9">Compare</text>
<text x="260.3" y="273.5">Drawn by</text>
<text x="275" y="273.5">a90004135</text>
<text x="301.3" y="272.6">Blank nr.</text>
<text x="343.3" y="272.5">Replaces</text>
<text x="114.7" y="278.4">03-14-2022</text>
<text x="238.4" y="281.2">STATUS</text>
<text x="260.3" y="278.7">Drawing format</text>
<text x="280" y="278.6">Blank wt.</text>
<text x="307.4" y="280.7">Kg</text>
<text x="311.8" y="278.7">Fini wt.</text>
<text x="331.9" y="280.1">2.208 kg</text>
<text x="22.5" y="287.1">Ed</text>
<text x="30.4" y="285.7">Posi-</text>
<text x="63.6" y="287.1">Modified from</text>
<text x="119.2" y="287.1">Date</text>
<text x="131.8" y="287.1">Intr./Appd.</text>
<text x="164.5" y="287.1">Parent 3D model</text>
<text x="204.8" y="287.1">Ed . Version 3D</text>
<text x="260.4" y="285.3">Des checked.</text>
<text x="280.4" y="285.3">Prod checked.</text>
<text x="300.6" y="285.3">Approved.</text>
<text x="318.5" y="285.3">Date</text>
<text x="31" y="289">tion</text>
</g>
<g font-size="2.5">
<text x="371.2" y="254">Confidential</text>
<text x="343.6" y="279.6">Designation</text>
<text x="387.7" y="279.6">Sheet</text>
<text x="401.3" y="279.6">1</text>
<text x="406.2" y="279.5">/</text>
<text x="408.9" y="279.4">2</text>
</g>
<g font-size="2.2">
<text x="368" y="246.4">Confidentiality Class</text>
<text x="371.2" y="249">acc. to 1102 K</text>
<text x="390" y="265.5">Drawing</text>
<text x="390.8" y="268">Owner</text>
<text x="400.9" y="265.6">Transferred</text>
<text x="404.5" y="268.1">from</text>
</g>
</svg>
